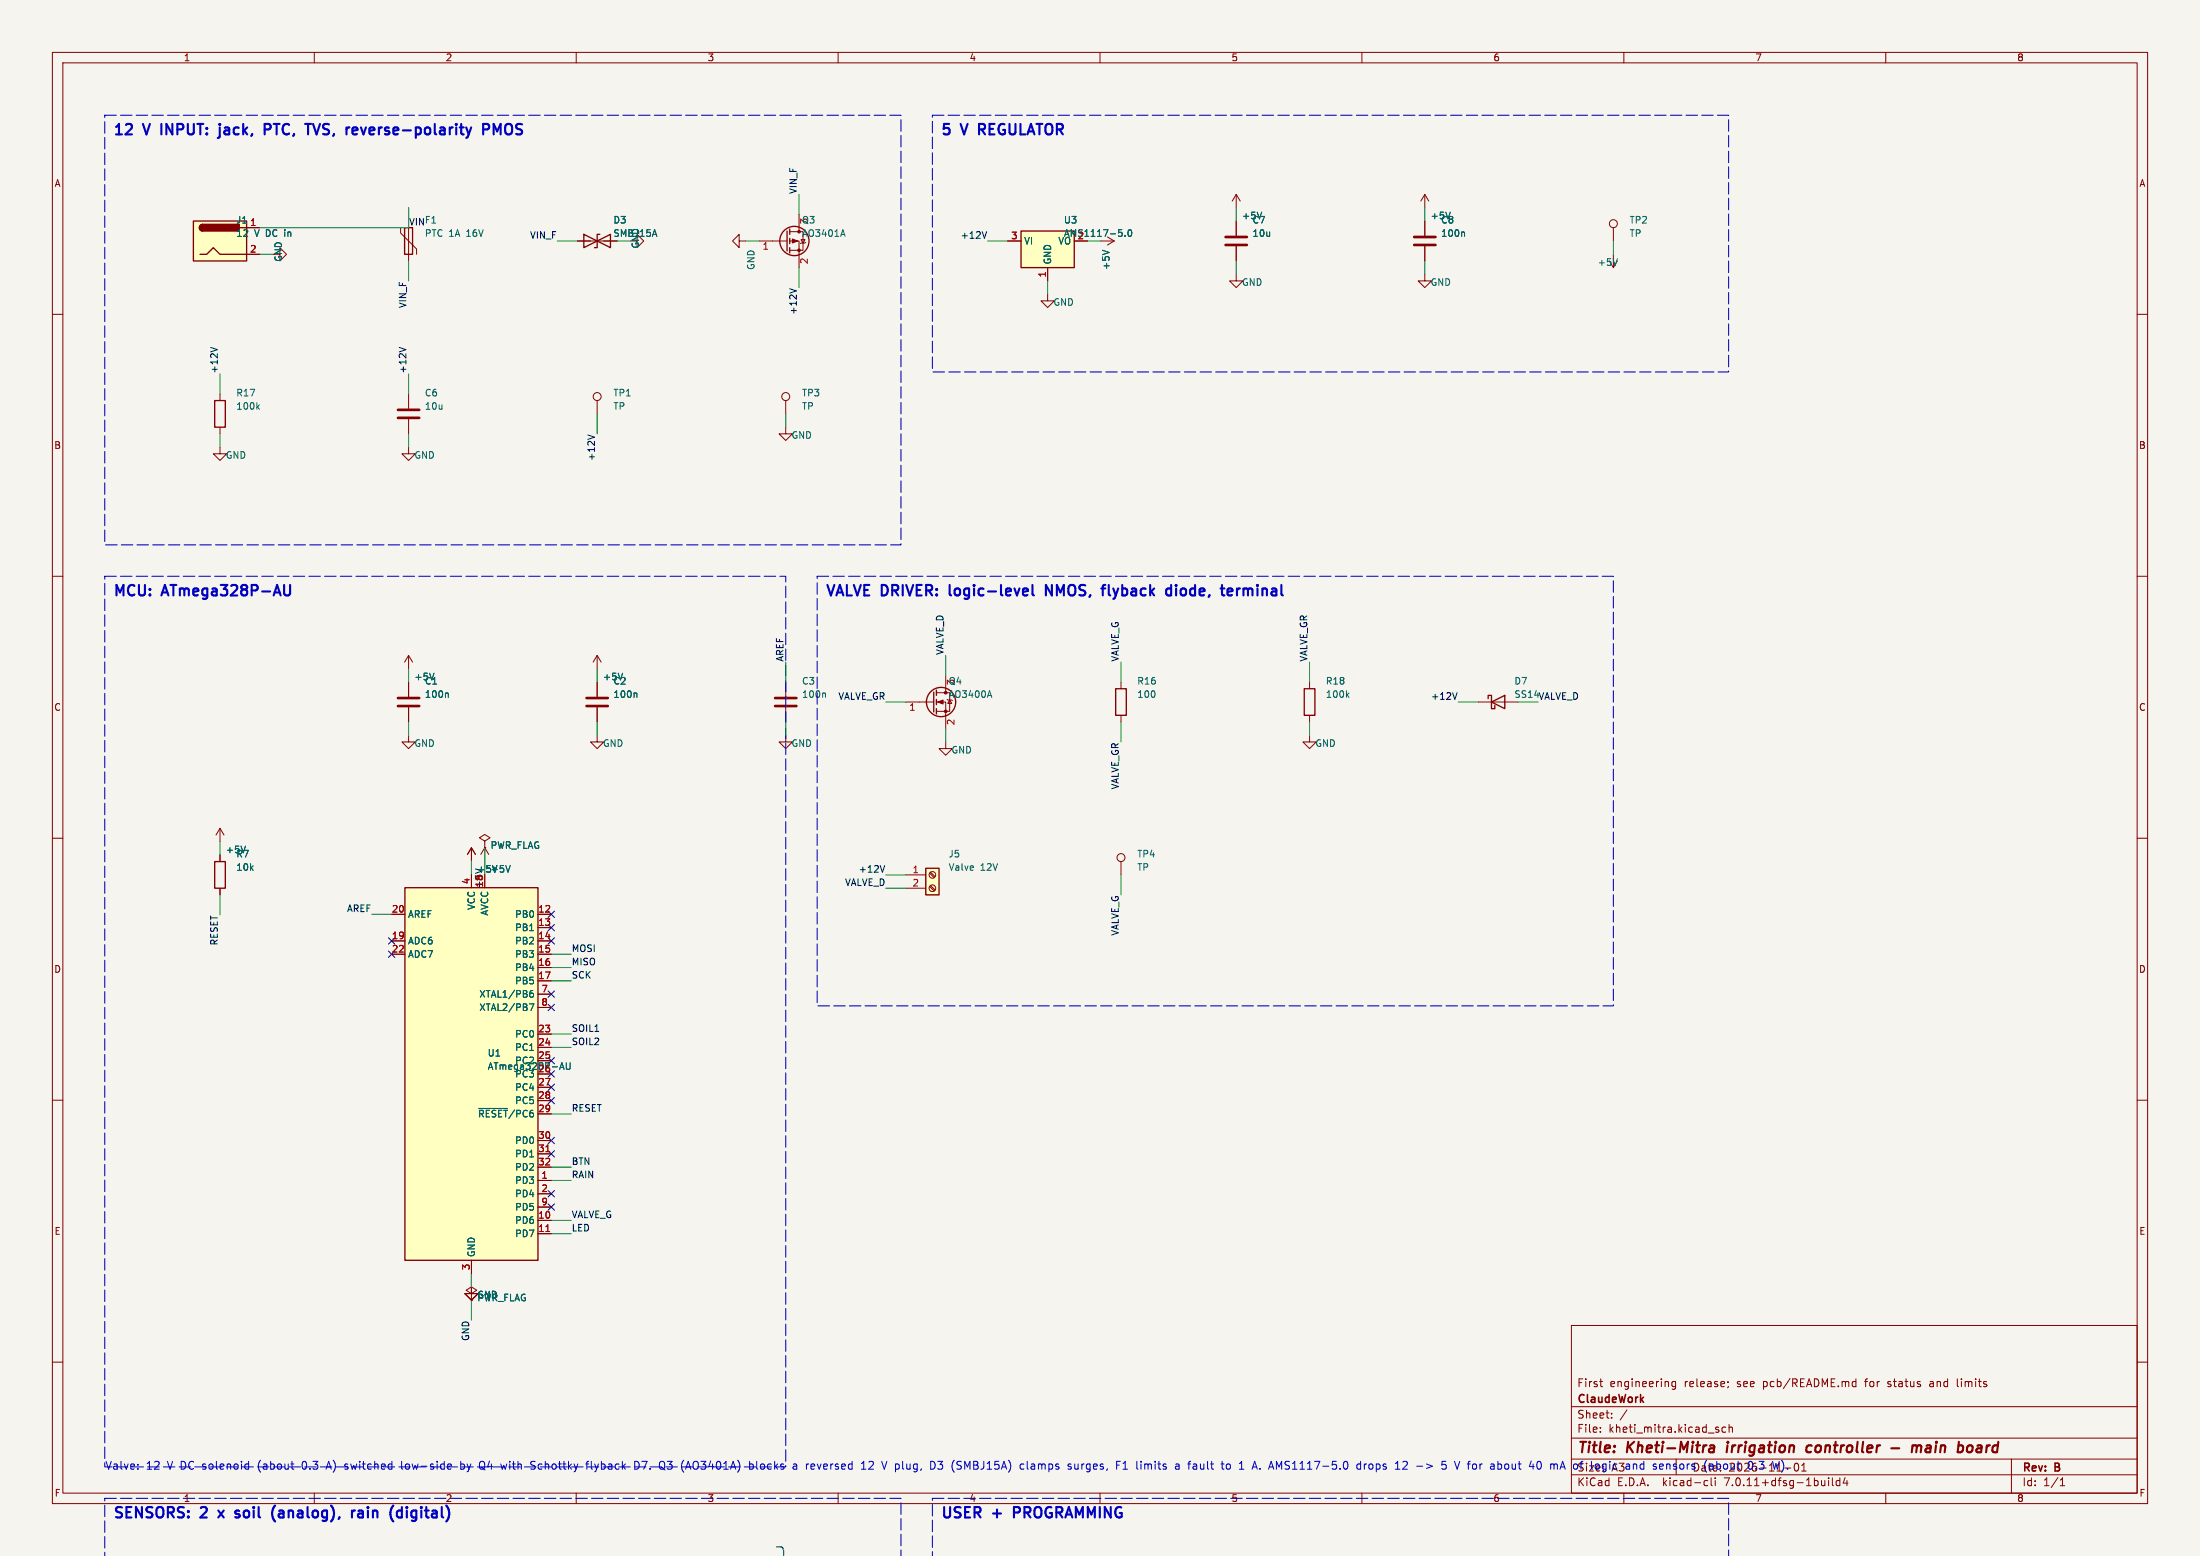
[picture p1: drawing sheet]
<svg xmlns="http://www.w3.org/2000/svg" width="420mm" height="297mm" viewBox="0 0 420 297" stroke-linecap="round" stroke-linejoin="round" font-family="sans-serif">
<path d="M0 0h420v297h-420z" fill="#f5f4ef" stroke="#f5f4ef" stroke-width=".19"/>
<g fill="none" stroke="#840000" stroke-width=".19">
<path d="M10 10h400v277h-400zM12 12h396v273h-396zM60 10v2M110 10v2M160 10v2M210 10v2M260 10v2M310 10v2M360 10v2M236 37.1l-.8 1.3M236 37.1v2.5M236 37.1l.8 1.3"/>
<path d="M272 37.1l-.8 1.3M272 37.1v2.5M272 37.1l.8 1.3M10 60h2M47.1 43.5h2.5M47.1 48.5h2.5M52.2 48.5h1.2v-1.2l1.3 1.2-1.3 1.3v-1.3M76.5 43.5v1l3 3v1M78 43.5v6.3M110.2 46h7.6M120.4 46h1.2v-1.3l1.3 1.3-1.3 1.3v-1.3M141.1 46v-1.3l-1.3 1.3 1.3 1.3v-1.3h1.3"/>
<path d="M144.9 46h5.4M150.8 46h1.7v5.1M150.8 44.2h2.5v3.6h-2.5M152.5 40.9v3.3M152.9 45.7h.8l-.4 .7zM153.8 46.3l-1 .2M192.4 46h2.5M200 56.2v1.2h1.3l-1.3 1.3-1.3-1.3h1.3M200 51.1v2.5M212.7 46l-1.3 .8M236 52.3v1.3h1.3l-1.3 1.3-1.3-1.3h1.3M236 42.2v2.8"/>
<path d="M236 47v2.8M272 52.3v1.3h1.3l-1.3 1.3-1.3-1.3h1.3M272 42.2v2.8M272 47v2.8M308 43.5v2.5M308 48.5v2.6l.8-1.3M408 60h2M42 75.2v1.3M78 75.2v2.8M114 76.5v2.5M150 76.5v2.5M42 85.4v1.2h1.3l-1.3 1.3-1.3-1.3h1.3"/>
<path d="M42 81.5v1.3M78 85.4v1.2h1.3l-1.3 1.3-1.3-1.3h1.3M78 80v2.8M150 81.5v1.3h1.3l-1.3 1.3-1.3-1.3h1.3M10 110h2M408 110h2M78 125.1v2.5M78 130.2v2.8M78 135v2.8M78 125.1l-.8 1.3M78 125.1l.8 1.3M114 125.1v2.5"/>
<path d="M114 130.2v2.8M114 135v2.8M114 125.1l-.8 1.3M114 125.1l.8 1.3M150 130.2v2.8M150 135v2.8M172.9 134h5.4M178.8 134h1.7v5.1M178.8 132.2h2.5v3.6h-2.5M180.5 128.9v3.3M181.3 133.6l.4 .7h-.8zM214 130.2v1.3"/>
<path d="M214 136.5v1.3M250 130.2v1.3M250 136.5v1.3M282.2 134h7.6M10 160h2M42 158.1l-.8 1.3M42 158.1v2.5M42 158.1l.8 1.3M78 140.3v1.3h1.3l-1.3 1.3-1.3-1.3h1.3M114 140.3v1.3h1.3l-1.3 1.3-1.3-1.3h1.3M150 140.3v1.3h1.3l-1.3 1.3-1.3-1.3h1.3M180.5 141.6v1.3h1.3l-1.3 1.3-1.2-1.3h1.2"/>
<path d="M250 140.3v1.3h1.3l-1.3 1.3-1.3-1.3h1.3M408 160h2M42 163.2v1.3M42 169.5v1.3M74.8 174.5h2.5M74.8 179.6h2.5M90 161.8v2.6M90 166.9v2.5M90 161.8l-.8 1.3M90 161.8l.8 1.3M92.5 160.6l1.1-.7-1.1-.6-1 .6 1 .7v1.2M92.5 161.8h.1"/>
<path d="M92.5 161.8l-.7 1.3M92.5 161.8v2.6M92.5 161.8l.8 1.3M102.7 174.5h2.5M102.7 177.1h2.5M102.7 179.6h2.5M172.9 167h3.8M172.9 169.5h3.8M177.5 169.2l.8 .8M177.5 166.7l.8 .8M177.6 169l.9 .9M177.6 166.5l.9 .8"/>
<path d="M214 164.5v2.5M74.8 182.1h2.5M102.7 182.1h2.5M102.7 184.7h2.5M102.7 187.2h2.5M102.7 197.4h2.5M102.7 199.9h2.5M102.7 189.8h2.5M102.7 192.3h2.5M10 210h2M102.7 202.5h2.5M102.7 207.5h2.5"/>
<path d="M102.7 210.1h2.5M102.7 212.6h2.5M102.7 217.7h2.5M408 210h2M102.7 225.3h2.5M102.7 232.9h2.5M102.7 235.5h2.5M102.7 227.9h2.5M102.7 220.2h2.5M102.7 222.8h2.5M102.7 230.4h2.5M10 260h2"/>
<path d="M90 245.6v1.3h1.3l-1.3 1.3-1.3-1.3h1.3l1-.6-1-.7-1 .7 1 .6v1.3M90 248.2h.1M90 240.6v2.5M300 253h108v32h-108zM408 260h2M300 278.5h108M300 274.5h108M300 268.5h108M305.4 263.7h.5M305.5 273.2v.2M305.5 272.5v.1M305.7 264.6l.2 .1"/>
<path d="M307.7 270.5v.2M307.7 269.8v.1M310.6 269.1l-1.3 1.9M319.9 263.8l-.5-.1-.2 .3 .1 .6h.6M319.9 263.7v1.2l-.3 .3-.4-.1M320 278.5v3M327.7 272.9l.4 .1 .1 .2-.3 .2h-.2M327.7 272.4l.4 .1M329.4 272.5l-.4-.1-.3 .3 .2 .6h.5M329.9 263.8v.1M329.9 264.6l-.1 .3M330.1 272.5l.2-.1 .4 .1v.9"/>
<path d="M330.1 271.9v1.5M353.7 263.8h.6M353.7 264.6h.6M354.3 263.2v1.5M368.4 264.2v.4M373.7 263.2v1.3l.2 .2M384 278.5v6.5M60 285v2M110 285v2M160 285v2M210 285v2M260 285v2"/>
<path d="M300 281.5h108M310 285v2M325.6 282.6l.4 .1M326 283.5l-.4 .1M326.7 282.1v1.3l.2 .2M327.4 282.1v.1M327.4 282.6v1M343.9 280.8h.9M349.1 282.1v.1M349.1 282.6v1M349.8 282.1v1.3l.2 .2M351.2 282.7l-.4-.1-.3 .3 .2 .6h.5"/>
<path d="M351.2 282.1v1.5M352.2 282l-.3 1.1h.9M352.6 282.6v1M360 285v2M393.3 283.6h.9M393.3 282.5l.4-.4v1.5"/>
<circle cx="308" cy="42.7" r=".76"/>
<circle cx="114" cy="75.7" r=".76"/>
<circle cx="150" cy="75.7" r=".76"/>
<circle cx="178" cy="167" r=".63"/>
<circle cx="178" cy="169.5" r=".63"/>
<circle cx="214" cy="163.7" r=".76"/>
</g>
<path d="M326.4 276h.8l-.1 1.2M327.3 276.3l-.7 .1a.4 .4 0 0 0-.4 .4 .4 .4 0 0 0 .3 .4l.7-.1M329.8 275.9l-.2 1.3M345.9 276a.66 .66 0 0 0-1 .3l-.1 .5 .2 .3h.7M361.1 276.4h1.5M365.1 275.9l-.1 1.3M365.2 276l.5-.1 .2 .3M365.9 276.2a.5 .5 0 0 1 .8-.2v1.2M365.9 276.2l-.1 1M375.7 276.1a.52 .52 0 0 1 .5-.2 .52 .52 0 0 1 .4 .4l-.1 .5a.6 .6 0 0 1-.9 .3" fill="none" stroke="#840000" stroke-width=".4"/>
<path d="M234 46.8h4M234 45.2h4M270 46.8h4M270 45.2h4M76 79.8h4M76 78.2h4M76 134.8h4M76 133.2h4M112 134.8h4M112 133.2h4M148 134.8h4M148 133.2h4" fill="none" stroke="#840000" stroke-width=".51"/>
<g fill="none" stroke="#006464" stroke-width=".19">
<path d="M160.9 43.8l.4 1.3M210.5 47.8l1.2 .4M214.8 45v.1M215.5 43.9l.1-.1a.68 .68 0 0 1 .5 .7 .68 .68 0 0 1-.5 .6 .84 .84 0 0 1-.1-1.2zM240.9 40.5l-.5 1.3M276.9 40.5l-.5 1.3M279.4 44.3l.2 .2v.6M308.8 49.4l-.5 1.3M49.2 77.6l.3 .5M49.5 77.3l-.5 .5M82.9 128.5l-.5 1.3M85.4 132.3l.2 .2v.6"/>
<path d="M118.9 128.5l-.5 1.3M121.4 132.3l.2 .2v.6M157.4 132.3l.2 .2v.6M188.9 131.8l.4 1.3M257.2 132.6l.3 .5M257.5 132.3l-.5 .5M46.9 161.5l-.5 1.3M97.4 165.2l-.4 1.3M101.1 191.6h.8l-.5 1.3M101.2 189.7l.4-.1 .2 .2-.1 .5h-.3l-.2-.1M101.7 189.1h-.3l-.2 .3M91.4 211.6h5.5"/>
<path d="M107 203.8h.6M107.3 202.8l.4 1.3M108.1 202.8v1.1l.3 .2h.2l.2-.2v-1.1"/>
</g>
<g fill="#ffffc2" stroke="#ffffc2" stroke-width=".19">
<path d="M77.3 169.4h25.4v71.2h-25.4z"/>
<path d="M36.9 42.2h10.2v7.6h-10.2z"/>
<path d="M176.7 165.7h2.6v5.1h-2.6z"/>
<path d="M194.9 44.1h10.2v7h-10.2z"/>
</g>
<g fill="none" stroke="#840000" stroke-width=".25">
<path d="M36.9 42.2h10.2v7.6h-10.2zM38.2 48.5h1.3l1.2-1.2 1.3 1.2h5.1M38.7 42.8a.64 .64 0 0 0-.6 .7 .64 .64 0 0 0 .6 .6M77.2 43.5h1.6v5h-1.6zM111.5 44.7v2.6l5-2.6v2.6zM114.5 44.7h-.5v2.6h-.5M150.3 44.1v3.8M150.8 43.7v1M150.8 45.5v1M150.8 47.3v1M194.9 44.1h10.2v7h-10.2zM41 76.5h2v5h-2z"/>
<path d="M178.3 132.1v3.8M178.8 131.7v1M178.8 133.5v1M178.8 135.3v1M213 131.5h2v5h-2zM249 131.5h2v5h-2zM284.1 133.4v-.7h.6v2.6h.7v-.7M284.7 134l2.6-1.3v2.6zM41 164.5h2v5h-2zM77.3 169.4h25.4v71.2h-25.4zM176.7 165.7h2.6v5.1h-2.6z"/>
<circle cx="151.7" cy="46" r="2.79"/>
<circle cx="179.7" cy="134" r="2.79"/>
</g>
<path d="M104.2 219.8h.7M104.2 235.1h.7" fill="none" stroke="#a90000" stroke-width=".19"/>
<g fill="#840000" stroke="#840000" stroke-width=".25">
<path d="M38.3 43l.4-.2v1.3a.63 .63 0 0 1-.6-.4 .63 .63 0 0 1 .2-.7z"/>
<path d="M38.7 42.8h7v1.3h-7z"/>
</g>
<g fill="#840000" stroke="#840000" stroke-width=".19">
<path d="M151.3 45.6l1 .4-1 .4z"/>
<path d="M179 134l1-.4v.8z"/>
<circle cx="152.5" cy="47.8" r=".25"/>
<circle cx="152.5" cy="44.2" r=".25"/>
<circle cx="180.5" cy="135.8" r=".25"/>
<circle cx="180.5" cy="132.2" r=".25"/>
</g>
<path d="M150.8 55.1l1.2 .4M188.3 44.2l-.4 1.3M40.2 66.3l1.3 .4M76.2 66.3l1.3 .4M112.2 83l1.3 .5M278.2 132.2l-.5 1.3M168.9 165.2l-.4 1.3" fill="none" stroke="#0f0f0f" stroke-width=".19"/>
<g fill="none" stroke="#0000c2" stroke-width=".19">
<path d="M26.3 279.5v.2M47 279.4l.5 .1M47.5 278.9v1.5M62.7 278.9l-.5 1.5M66 279.4l-.2 .3 .2 .2M76.7 278.9v1.3l.2 .2M85.7 279.4l.4 .1 .1 .3-.7 .1M88 279.5h.5M88 278.9v1.5M91.9 278.9l.4 .1M96.7 279.4l-.2 1-.3-.7M101.5 279.6l.5 .2 .2 .4-.3 .2h-.6"/>
<path d="M101.5 279h.7M111.8 279.4h.6M112.4 278.9l-.4 .3v1.2M112.9 278.9v1.3l.2 .2M121.2 278.9a.76 .76 0 0 1 .8 .8 .76 .76 0 0 1-.8 .7zM126.8 279.2v1M131.4 278.9l.5 1.5M143.2 279.4h.3l.3 .3-.1 .6-.5 .1M144.5 278.9v1.3l.2 .2M152 279.5l.1 .9M152.1 279.8l-.1 .1M156 279.4l.4 1"/>
<path d="M165.9 279.1l.6-.2 .2 .2v.3l-.9 1h.9M179 278.9h1l-.5 .6 .4 .2v.6l-.2 .1h-.6M184.2 278.9l.5 1.1M196.9 279.5h.6v.9M197.5 279.8l-.5 .1a.29 .29 0 0 0-.2 .3 .29 .29 0 0 0 .2 .2h.5M205.8 279.4v1M206.5 279.4v1M207 279.4l-.3 .1-.2 .2M220.5 278.9v.2M220.5 279.4v1M226.7 279.4h.6M227.3 278.9l-.3 .3v1.2"/>
<path d="M228.2 279.4l-.4 .1M228.3 279.9h-.3a.29 .29 0 0 0-.3 .3 .29 .29 0 0 0 .3 .2h.3M236.6 279.4l.4-.5v1.5M242.7 278.9l.5 1.5M260.7 279.4h.2M261.5 279.5l.3-.1 .3 .3v.5l-.3 .2h-.3l-.2-.2zM262.7 279.5l.5-.1 .3 .3-.2 .7h-.6M262.7 279.4v1.5M270.5 279.9h1.1M276 278.9h-.7l-.1 .8 .3-.2M277.7 278.9l.5 1.5 .5-1.5M280.1 279.4h.6"/>
<path d="M280.4 279l-.1 1.4M283 279.4l-.3 .1M289.8 279.4h.6M290 278.9l.1 1.5M296.6 279.5l.1 .2M296.7 279.7l.2-.3 .3 .1 .1 .9M296.7 279.7v.7M316.2 279.5l-.4-.1-.2 .3 .1 .2 .5 .1v.4h-.6M325.7 278.8l-.1 .2M26.3 280.3v.1M47.5 280.4h-.5M62.4 280h.7"/>
<path d="M65.8 280.4h.4M86.1 280.4h-.4M88 280.4h.5M92 280.1l.3 .3h-.4M126.8 280.5l.2 .1M131 280h.7M152.1 280.4h-.1M205.8 280.3l-.2 .1M214.4 280.4h.8M230.5 280.2l.2 .2M236.6 280.4h.9M240.5 280.3v.1"/>
<path d="M242.3 280h.7M275.2 280.3l.3 .1"/>
</g>
<g fill="none" stroke="#0000c2" stroke-width=".4">
<path d="M30.8 23.7v2M42 23.7v.1M42 24.3v1.7l-.3 .3M50.5 23.7h.8a.54 .54 0 0 1 .4 .5 .54 .54 0 0 1-.4 .5h-.8M59.8 23.7l.6 2 .7-2M68.9 24.3l.5 1.4 .5-1.4M92.2 24.7h.8a.54 .54 0 0 0 .4-.5 .54 .54 0 0 0-.4-.5h-.8v2M94.2 25.7v-2l.7 1.4 .7-1.4v2M186.9 24.7h.8M187.7 23.7h-.8v2M55.4 111.7l-.1 1.8-.3 .2h-.4l-.3-.2M181.3 111.7l.1 1.9"/>
<path d="M197.1 111.7v1.7l.3 .3M199.7 113.7v-2l1.1 2M211.7 111.7v1.7l.3 .3M224.5 111.7v.1M224.5 112.3v1.4M234.6 112.3l.6 .1 .1 .4-1 .2M235.2 113.6l-.6 .1M236.1 112.3v1.4M236.5 112.3l-.4 .4M41.7 288.3l1 1.4M42.7 288.3l-1 1.4M45.2 289l.5 .1 .1 .3-.3 .3h-.4"/>
<path d="M45.2 288.3l.5 .1M52.2 290l.3 .4M52.5 287.4l-.3 .3M53.9 288.3l-.6 .1M54 288.9h-.5a.39 .39 0 0 0-.3 .4 .39 .39 0 0 0 .3 .4h.5M67.2 288.3v1.4M67.8 288.3l-.4 .1-.2 .3M68.4 288.4h.8l.1 1.3M69.3 288.8l-.7 .1a.39 .39 0 0 0-.3 .4 .39 .39 0 0 0 .3 .4l.7-.1M76.1 288.3l.6 .1M76.7 289.6l-.6 .1M76.7 287.7v2"/>
<path d="M77.7 287.7v.1M77.7 288.3v1.4M193.6 288.7h.7M194.3 287.7h-.7v2"/>
</g>
<path d="M20 22h152v82h-152v-82M178 22h152v49h-152v-49M20 110h130v170h-130v-170M156 110h152v82h-152v-82M20 286h152v11.1M20 297.1v-11.1M178 286h152v11.1M178 297.1v-11.1" fill="none" stroke="#0000c2" stroke-width=".2" stroke-dasharray="2.2 .8"/>
<g fill="none" stroke="#009600" stroke-width=".19">
<path d="M78 39.6v3.9h-28.4M152.5 37.1v3.8M236 39.6v2.6M272 39.6v2.6M49.6 48.5h2.6M78 49.8v3.8M106.4 46h3.8M142.4 46h2.5M152.5 51.1v3.8M188.6 46h3.8M200 53.6v2.6M236 49.8v2.5"/>
<path d="M272 49.8v2.5M308 46v2.5M42 71.4v3.8M78 71.4v3.8M114 79v3.8M150 79v2.5M42 82.8v2.6M78 82.8v2.6M78 127.6v2.6M78 137.8v2.5M114 127.6v2.6M114 137.8v2.5"/>
<path d="M150 126.4v3.8M150 137.8v2.5M169.1 134h3.8M180.5 125.1v3.8M180.5 139.1v2.5M214 126.4v3.8M214 137.8v3.8M250 126.4v3.8M250 137.8v2.5M278.4 134h3.8M289.8 134h3.8M42 160.6v2.6"/>
<path d="M42 170.8v3.8M71 174.5h3.8M90 164.4v2.5M92.5 161.8v5.1M169.1 169.5h3.8M169.1 167h3.8M214 167v3.8M105.2 182.1h3.9M105.2 184.7h3.9M105.2 187.2h3.9M105.2 197.4h3.9M105.2 199.9h3.9"/>
<path d="M105.2 212.6h3.9M105.2 225.3h3.9M105.2 232.9h3.9M105.2 235.5h3.9M105.2 222.8h3.9M90 243.1v2.5M90 248.2v3.8"/>
</g>
<g fill="none" stroke="#000084" stroke-width=".19">
<path d="M74.2 179l1.2 1.2M75.4 179l-1.2 1.2M104.6 179l1.2 1.2M104.6 173.9l1.2 1.2M104.6 176.5l1.2 1.2M105.8 179l-1.2 1.2M105.8 173.9l-1.2 1.2M105.8 176.5l-1.2 1.2M74.2 181.5l1.2 1.2M75.4 181.5l-1.2 1.2M104.6 189.2l1.2 1.2M104.6 191.7l1.2 1.2"/>
<path d="M105.8 189.2l-1.2 1.2M105.8 191.7l-1.2 1.2M104.6 217.1l1.2 1.2M104.6 219.6l1.2 1.2M104.6 209.5l1.2 1.2M104.6 206.9l1.2 1.2M104.6 204.4l1.2 1.2M104.6 201.9l1.2 1.2M105.8 217.1l-1.2 1.2M105.8 219.6l-1.2 1.2M105.8 209.5l-1.2 1.2M105.8 206.9l-1.2 1.2"/>
<path d="M105.8 204.4l-1.2 1.2M105.8 201.9l-1.2 1.2M104.6 229.8l1.2 1.2M104.6 227.3l1.2 1.2M105.8 229.8l-1.2 1.2M105.8 227.3l-1.2 1.2"/>
</g>
<g font-size="2.8" fill="#0000c2">
<text x="21.5" y="26.3">12</text>
<text x="27.6" y="26.3">V</text>
<text x="31.7" y="26.3">INPUT:</text>
<text x="43.6" y="26.3">jack,</text>
<text x="53" y="26.3">PTC,</text>
<text x="61.8" y="26.3">TVS,</text>
<text x="70.2" y="26.3">reverse-polarity</text>
<text x="97.1" y="26.3">PMOS</text>
<text x="179.5" y="26.3">5</text>
<text x="183.7" y="26.3">V</text>
<text x="187.8" y="26.3">REGULATOR</text>
<text x="21.5" y="114.4">MCU:</text>
<text x="31.2" y="114.4">ATmega328P-AU</text>
<text x="157.5" y="114.4">VALVE DRIVER:</text>
<text x="182.1" y="114.4">logic-level</text>
<text x="201.3" y="114.4">NMOS,</text>
<text x="213" y="114.4">flyback</text>
<text x="226" y="114.4">diode,</text>
<text x="237.3" y="114.4">terminal</text>
<text x="310.6" y="277.9">Kheti-Mitra</text>
<text x="330.5" y="277.9">irrigation</text>
<text x="21.5" y="290.3">SENSORS:</text>
<text x="38.5" y="290.3">2</text>
<text x="42.7" y="290.3">x</text>
<text x="46.7" y="290.3">soil</text>
<text x="54.4" y="290.3">(analog),</text>
<text x="70.5" y="290.3">rain</text>
<text x="78.6" y="290.3">(digital)</text>
<text x="179.5" y="290.3">USER</text>
<text x="189.6" y="290.3">+</text>
<text x="194.4" y="290.3">PROGRAMMING</text>
</g>
<g font-size="2.8" fill="#840000">
<text x="301" y="277.9">Title:</text>
<text x="346.5" y="277.9">controller</text>
<text x="363.4" y="277.9">-</text>
<text x="368.2" y="277.9">main</text>
<text x="377.8" y="277.9">board</text>
</g>
<g font-size="2.1" fill="#840000">
<text x="301" y="268.2">ClaudeWork</text>
<text x="301" y="265">First</text>
<text x="307.3" y="265">engineering</text>
<text x="321.6" y="265">release;</text>
<text x="331.7" y="265">see</text>
<text x="336.8" y="265">pcb/README.md</text>
<text x="356.5" y="265">for</text>
<text x="360.9" y="265">status</text>
<text x="369.1" y="265">and</text>
<text x="374.5" y="265">limits</text>
<text x="301" y="273.7">File:</text>
<text x="301" y="271">Sheet:</text>
<text x="307.1" y="273.7">kheti_mitra.kicad_sch</text>
<text x="386" y="281.3">Rev:</text>
<text x="392.4" y="281.3">B</text>
<text x="301" y="283.9">KiCad</text>
<text x="308.7" y="283.9">E.D.A.</text>
<text x="317.6" y="283.9">kicad-cli</text>
<text x="329.5" y="283.9">7.0.11+dfsg-1build4</text>
<text x="386" y="283.9">Id:</text>
<text x="390.1" y="283.9">1/1</text>
</g>
<g font-size="2.1" fill="#0000c2">
<text x="20" y="280.7">Valve:</text>
<text x="27.9" y="280.7">12</text>
<text x="32" y="280.7">V DC solenoid</text>
<text x="49.6" y="280.7">(about</text>
<text x="58.2" y="280.7">0.3</text>
<text x="63.1" y="280.7">A)</text>
<text x="66.7" y="280.7">switched</text>
<text x="77.6" y="280.7">low-side</text>
<text x="89.1" y="280.7">by</text>
<text x="92.9" y="280.7">Q4</text>
<text x="97.2" y="280.7">with</text>
<text x="103" y="280.7">Schottky</text>
<text x="113.8" y="280.7">flyback</text>
<text x="123.1" y="280.7">D7.</text>
<text x="128" y="280.7">Q3</text>
<text x="132.3" y="280.7">(AO3401A)</text>
<text x="145.5" y="280.7">blocks</text>
<text x="154" y="280.7">a</text>
<text x="156.6" y="280.7">reversed</text>
<text x="167.4" y="280.7">12</text>
<text x="171.5" y="280.7">V plug,</text>
<text x="181" y="280.7">D3</text>
<text x="185.2" y="280.7">(SMBJ15A)</text>
<text x="198.4" y="280.7">clamps</text>
<text x="207.7" y="280.7">surges,</text>
<text x="217.1" y="280.7">F1</text>
<text x="221.1" y="280.7">limits</text>
<text x="228.7" y="280.7">a</text>
<text x="231.4" y="280.7">fault</text>
<text x="237.9" y="280.7">to</text>
<text x="241.4" y="280.7">1</text>
<text x="244.1" y="280.7">A. AMS1117-5.0</text>
<text x="264.3" y="280.7">drops</text>
<text x="271.8" y="280.7">12</text>
<text x="276" y="280.7">-&gt;</text>
<text x="281" y="280.7">5</text>
<text x="283.7" y="280.7">V for</text>
<text x="290.7" y="280.7">about</text>
<text x="298.3" y="280.7">40Size: of</text>
<text x="302.5" y="280.7">mA</text>
<text x="307.6" y="281.1">A3 logic</text>
<text x="317.4" y="280.7">and</text>
<text x="322.8" y="280.7">sensors2026-11-01</text>
<text x="323" y="281.1">Date:</text>
<text x="332.6" y="280.7">(about</text>
<text x="341.2" y="280.7">0.3</text>
</g>
<g font-size="1.8" fill="#840000">
<text x="35" y="11.9">1</text>
<text x="85" y="11.9">2</text>
<text x="135" y="11.9">3</text>
<text x="185" y="11.9">4</text>
<text x="235" y="11.9">5</text>
<text x="285" y="11.9">6</text>
<text x="335" y="11.9">7</text>
<text x="385" y="11.9">8</text>
<text x="10.3" y="35.9">A</text>
<text x="408.3" y="35.9">A</text>
<text x="203" y="45.4">AMS1117-5.0</text>
<text x="10.3" y="85.9">B</text>
<text x="408.2" y="85.9">B</text>
<text x="10.3" y="135.9">C</text>
<text x="408.2" y="135.9">C</text>
<text x="92.2" y="169.7" transform="rotate(-90 92.2 169.7)">+5V</text>
<text x="10.3" y="185.9">D</text>
<text x="408.2" y="185.9">D</text>
<text x="93" y="204.4">ATmega328P-AU</text>
<text x="10.3" y="235.9">E</text>
<text x="408.3" y="235.9">E</text>
<text x="10.3" y="285.9">F</text>
<text x="35" y="286.9">1</text>
<text x="135" y="286.9">3</text>
<text x="185" y="286.9">4</text>
<text x="235" y="286.9">5</text>
<text x="285" y="286.9">6</text>
<text x="335" y="286.9">7</text>
<text x="385" y="286.9">8</text>
<text x="408.3" y="285.9">F</text>
</g>
<g font-size="1.8" fill="#0f0f0f">
<text x="152.2" y="37.1" transform="rotate(-90 152.2 37.1)">VIN_F</text>
<text x="78" y="43.1">VINF1</text>
<text x="101.1" y="45.7">VIN_F</text>
<text x="183.3" y="45.7">+12V</text>
<text x="77.7" y="58.9" transform="rotate(-90 77.7 58.9)">VIN_F</text>
<text x="152.2" y="60.2" transform="rotate(-90 152.2 60.2)">+12V</text>
<text x="41.7" y="71.4" transform="rotate(-90 41.7 71.4)">+12V</text>
<text x="77.7" y="71.4" transform="rotate(-90 77.7 71.4)">+12V</text>
<text x="113.7" y="88.1" transform="rotate(-90 113.7 88.1)">+12V</text>
<text x="180.2" y="125.1" transform="rotate(-90 180.2 125.1)">VALVE_D</text>
<text x="149.7" y="126.4" transform="rotate(-90 149.7 126.4)">AREF</text>
<text x="213.7" y="126.4" transform="rotate(-90 213.7 126.4)">VALVE_G</text>
<text x="249.7" y="126.4" transform="rotate(-90 249.7 126.4)">VALVE_GR</text>
<text x="160" y="133.7">VALVE_GR</text>
<text x="273.1" y="133.7">+12V</text>
<text x="289" y="133.4">SS14VALVE_D</text>
<text x="213.7" y="150.8" transform="rotate(-90 213.7 150.8)">VALVE_GR</text>
<text x="163.8" y="166.7">+12V</text>
<text x="161.2" y="169.2">VALVE_D</text>
<text x="66.2" y="174.2">AREF</text>
<text x="213.7" y="178.7" transform="rotate(-90 213.7 178.7)">VALVE_G</text>
<text x="41.7" y="180.6" transform="rotate(-90 41.7 180.6)">RESET</text>
<text x="109.1" y="181.8">MOSI</text>
<text x="109.1" y="184.3">MISO</text>
<text x="109.1" y="186.9">SCK</text>
<text x="109.1" y="197">SOIL1</text>
<text x="109.1" y="199.6">SOIL2</text>
<text x="109.1" y="212.3">RESET</text>
<text x="109.1" y="225">RAIN</text>
<text x="109.1" y="222.4">BTN</text>
<text x="109.1" y="232.6">VALVE_G</text>
<text x="109.1" y="235.1">LED</text>
<text x="89.7" y="256.1" transform="rotate(-90 89.7 256.1)">GND</text>
<text x="149.7" y="297.4" transform="rotate(-90 149.7 297.4)">_J</text>
</g>
<g font-size="1.8" fill="#006464">
<text x="45" y="42.9">J1</text>
<text x="45" y="45.4">12</text>
<text x="48.6" y="45.4">V DC in</text>
<text x="81" y="45.4">PTC 1A</text>
<text x="89.2" y="45.4">16V</text>
<text x="117" y="42.9">D3</text>
<text x="117" y="45.4">SMBJ15A</text>
<text x="122.2" y="47.5" transform="rotate(-90 122.2 47.5)">GND</text>
<text x="153" y="42.9">Q3</text>
<text x="153" y="45.4">AO3401A</text>
<text x="154.5" y="42.9" transform="rotate(-90 154.5 42.9)">3</text>
<text x="195.4" y="46.9">VI</text>
<text x="201.9" y="46.9">VO</text>
<text x="203" y="42.9">U3</text>
<text x="237" y="42.1">+5V</text>
<text x="239" y="42.9">C7</text>
<text x="239" y="45.4">10u</text>
<text x="273" y="42.1">+5V</text>
<text x="275" y="42.9">C8</text>
<text x="275" y="45.4">100n</text>
<text x="311" y="42.9">TP2</text>
<text x="311" y="45.4">TP</text>
<text x="54" y="50.1" transform="rotate(-90 54 50.1)">GND</text>
<text x="144.2" y="51.6" transform="rotate(-90 144.2 51.6)">GND</text>
<text x="200.9" y="50.6" transform="rotate(-90 200.9 50.6)">GND</text>
<text x="212" y="51.6" transform="rotate(-90 212 51.6)">+5V</text>
<text x="304.9" y="50.9">+5V</text>
<text x="201" y="58.6">GND</text>
<text x="237" y="54.8">GND</text>
<text x="273" y="54.8">GND</text>
<text x="45" y="75.9">R17</text>
<text x="81" y="75.9">C6</text>
<text x="117" y="75.9">TP1</text>
<text x="153" y="75.9">TP3</text>
<text x="45" y="78.4">100k</text>
<text x="81" y="78.4">10u</text>
<text x="117" y="78.4">TP</text>
<text x="151" y="83.9">GND</text>
<text x="153" y="78.4">TP</text>
<text x="43" y="87.8">GND</text>
<text x="79" y="87.8">GND</text>
<text x="79" y="130.1">+5V</text>
<text x="81" y="130.9">C1</text>
<text x="115" y="130.1">+5V</text>
<text x="117" y="130.9">C2</text>
<text x="153" y="130.9">C3</text>
<text x="181" y="130.9">Q4</text>
<text x="182.5" y="130.9" transform="rotate(-90 182.5 130.9)">3</text>
<text x="217" y="130.9">R16</text>
<text x="253" y="130.9">R18</text>
<text x="289" y="130.9">D7</text>
<text x="81" y="133.4">100n</text>
<text x="117" y="133.4">100n</text>
<text x="153" y="133.4">100n</text>
<text x="181" y="133.4">AO3400A</text>
<text x="217" y="133.4">100</text>
<text x="253" y="133.4">100k</text>
<text x="79" y="142.8">GND</text>
<text x="115" y="142.8">GND</text>
<text x="151" y="142.8">GND</text>
<text x="251" y="142.8">GND</text>
<text x="181.5" y="144">GND</text>
<text x="43" y="163.1">+5V</text>
<text x="45" y="163.9">R7</text>
<text x="45" y="166.4">10k</text>
<text x="91" y="166.8">+5V+5V</text>
<text x="93.5" y="162.2">PWR_FLAG</text>
<text x="181" y="163.9">J5</text>
<text x="181" y="166.4">Valve</text>
<text x="187.1" y="166.4">12V</text>
<text x="217" y="163.9">TP4</text>
<text x="217" y="166.4">TP</text>
<text x="90.9" y="173.8" transform="rotate(-90 90.9 173.8)">VCC</text>
<text x="77.8" y="175.4">AREF</text>
<text x="93.4" y="174.9" transform="rotate(-90 93.4 174.9)">AVCC</text>
<text x="98.2" y="175.4">PB0</text>
<text x="98.2" y="177.9">PB1</text>
<text x="77.8" y="180.5">ADC6</text>
<text x="77.8" y="183">ADC7</text>
<text x="98.2" y="180.5">PB2</text>
<text x="98.2" y="183">PB3</text>
<text x="98.2" y="185.5">PB4</text>
<text x="91.4" y="190.6">XTAL1/PB6</text>
<text x="98.2" y="188.1">PB5</text>
<text x="91.4" y="193.2">XTAL2/PB7</text>
<text x="93" y="201.9">U1</text>
<text x="98.2" y="198.2">PC0</text>
<text x="98.2" y="200.8">PC1</text>
<text x="98.2" y="203.3">PC2</text>
<text x="98.2" y="205.9">PC3</text>
<text x="98.2" y="208.4">PC4</text>
<text x="91.2" y="213.5">~{RESET}/PC6</text>
<text x="98.2" y="210.9">PC5</text>
<text x="98.2" y="218.6">PD0</text>
<text x="98.2" y="221.1">PD1</text>
<text x="98.2" y="226.2">PD3</text>
<text x="98.2" y="223.6">PD2</text>
<text x="98.2" y="233.8">PD6</text>
<text x="98.2" y="228.7">PD4</text>
<text x="98.2" y="231.3">PD5</text>
<text x="98.2" y="236.3">PD7</text>
<text x="90.9" y="240.1" transform="rotate(-90 90.9 240.1)">GND</text>
<text x="91" y="248">GND</text>
<text x="91" y="248.6">PWR_FLAG</text>
</g>
<g font-size="1.8" fill="#a90000">
<text x="47.6" y="43.2">1</text>
<text x="145.5" y="48">1</text>
<text x="192.9" y="45.7">3</text>
<text x="205.6" y="45.7">2</text>
<text x="47.6" y="48.3">2</text>
<text x="154.5" y="50.5" transform="rotate(-90 154.5 50.5)">2</text>
<text x="199.7" y="53.1" transform="rotate(-90 199.7 53.1)">1</text>
<text x="173.5" y="136">1</text>
<text x="182.5" y="138.5" transform="rotate(-90 182.5 138.5)">2</text>
<text x="174.1" y="166.7">1</text>
<text x="89.7" y="168.9" transform="rotate(-90 89.7 168.9)">4</text>
<text x="92.3" y="169.5" transform="rotate(-90 92.3 169.5)">18</text>
<text x="174.1" y="169.3">2</text>
<text x="74.7" y="179.3">19</text>
<text x="74.7" y="174.3">20</text>
<text x="102.7" y="174.3">12</text>
<text x="102.7" y="176.8">13</text>
<text x="102.7" y="179.3">14</text>
<text x="74.7" y="181.9">22</text>
<text x="102.7" y="181.9">15</text>
<text x="102.7" y="184.4">16</text>
<text x="102.7" y="187">17</text>
<text x="103.3" y="189.5">7</text>
<text x="102.7" y="197.1">23</text>
<text x="103.3" y="192">8</text>
<text x="102.7" y="199.7">24</text>
<text x="102.7" y="202.2">25</text>
<text x="102.7" y="204.7">26</text>
<text x="102.7" y="207.3">27</text>
<text x="102.7" y="209.8">28</text>
<text x="102.7" y="212.4">29</text>
<text x="102.7" y="217.4">30</text>
<text x="102.7" y="220">31</text>
<text x="102.7" y="222.5">32</text>
<text x="103.3" y="225.1">1</text>
<text x="103.3" y="227.6">2</text>
<text x="102.7" y="232.7">10</text>
<text x="103.3" y="230.1">9</text>
<text x="102.7" y="235.2">11</text>
<text x="89.7" y="242.5" transform="rotate(-90 89.7 242.5)">3</text>
</g>
<text font-size="1.8" fill="#0000c2" x="85" y="286.9">2</text>
</svg>
